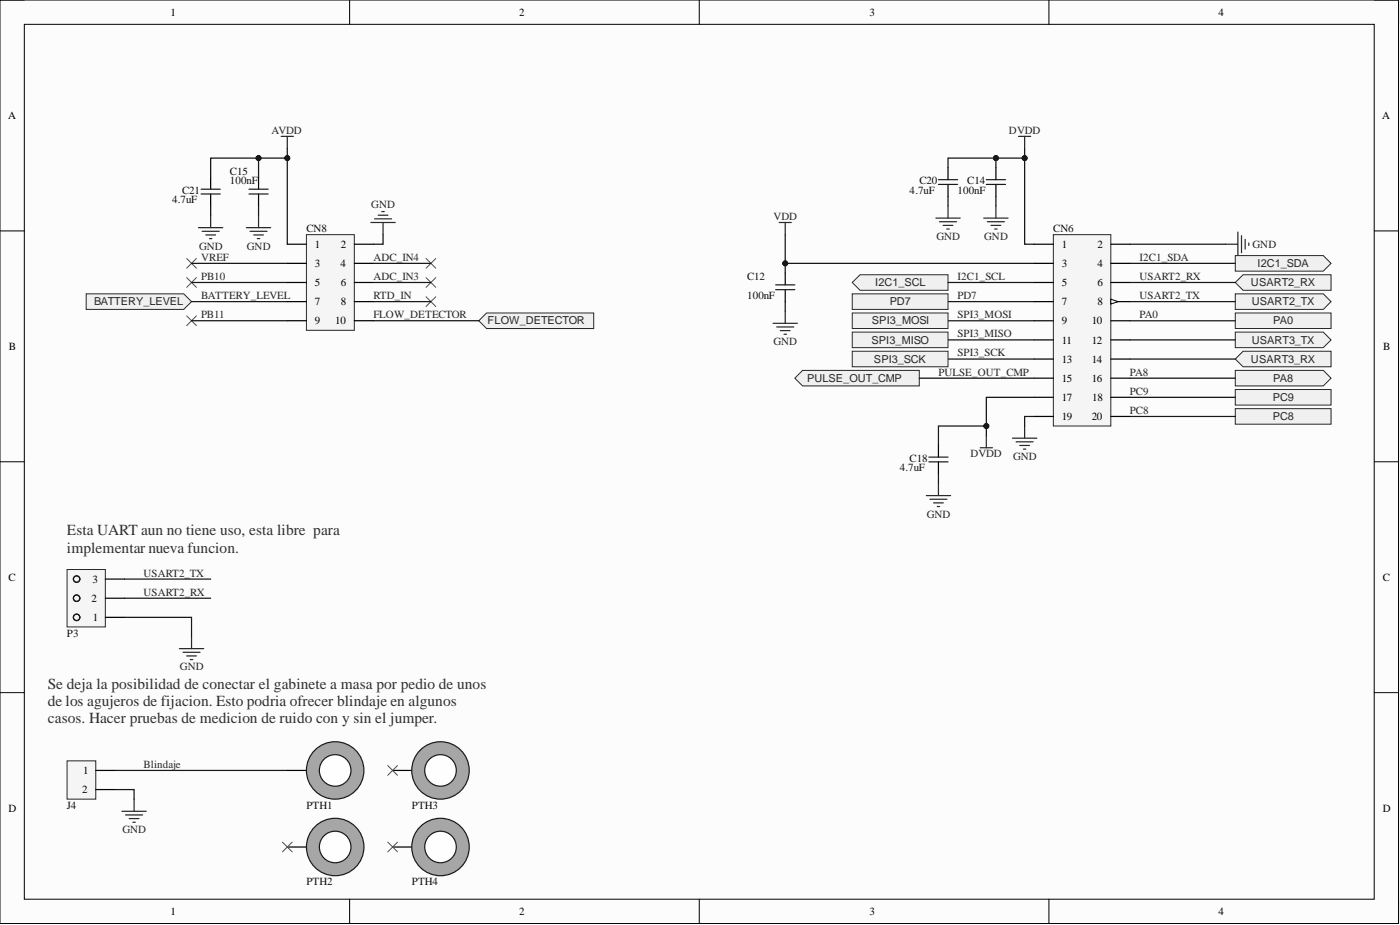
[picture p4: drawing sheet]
<svg xmlns="http://www.w3.org/2000/svg" width="292mm" height="193mm" viewBox="0 0 292 193" stroke-linecap="round" stroke-linejoin="round" font-family="sans-serif">
<path d="M0 0h291.8v192.7h-291.8z" fill-rule="evenodd" fill="#fcfcfc"/>
<path d="M0 0h291.8v192.7h-291.8z" fill="none" stroke="#000" stroke-width=".21"/>
<path d="M5.1 5.1h281.6v182.5h-281.6z" fill-rule="evenodd" fill="#fcfcfc"/>
<g fill="none" stroke="#000" stroke-width=".21">
<path d="M0 0h5.1M5.1 5.1h281.6v182.5h-281.6zM72.9 0v5.1M145.9 0v5.1M218.8 0v5.1M286.7 0h5.1v5.1M0 48.2h5.1M286.7 48.2h5.1M0 96.3h5.1M286.7 96.3h5.1M0 144.5h5.1M286.7 144.5h5.1"/>
<path d="M72.9 187.6v5.1M145.9 187.6v5.1M218.8 187.6v5.1M291.8 187.6v5.1"/>
</g>
<path d="M58.7 28.5h2.5M59.9 28.5v2.5M212.5 28.5h2.6M213.8 28.5v2.5M211.2 91.4h5.1M212 92.2h3.6M212.8 92.9h2M213.5 93.7h.5M213.8 88.9v2.5" fill="none" stroke="#262626" stroke-width=".25"/>
<path d="M257.7 69.3h18.4l1.6 1.6-1.6 1.6h-18.4z" fill-rule="evenodd" fill="#f0f0f0"/>
<path d="M257.7 69.3h18.4l1.6 1.6-1.6 1.6h-18.4z" fill="none" stroke="#262626" stroke-width=".21"/>
<path d="M257.7 74.9l1.7-1.6h18.3v3.2h-18.3z" fill-rule="evenodd" fill="#f0f0f0"/>
<path d="M257.7 74.9l1.7-1.6h18.3v3.2h-18.3z" fill="none" stroke="#262626" stroke-width=".21"/>
<path d="M77.4 46.4h5.1M78.1 45.7h3.6M78.9 44.9h2M79.7 44.1h.5M79.9 46.4v2.6" fill="none" stroke="#262626" stroke-width=".25"/>
<path d="M257.7 58.9l1.7-1.6h18.3v3.3h-18.3z" fill-rule="evenodd" fill="#f0f0f0"/>
<path d="M257.7 58.9l1.7-1.6h18.3v3.3h-18.3z" fill="none" stroke="#262626" stroke-width=".21"/>
<path d="M257.7 61.3h18.4l1.6 1.6-1.6 1.7h-18.4z" fill-rule="evenodd" fill="#f0f0f0"/>
<path d="M257.7 61.3h18.4l1.6 1.6-1.6 1.7h-18.4z" fill="none" stroke="#262626" stroke-width=".21"/>
<path d="M255.7 50.9h2.6M258.3 48.4v5.1M259 49.2v3.5M259.8 49.9v2.1M260.6 50.7v.5M25.4 169.2h5.1M26.2 170h3.6M27 170.8h2M27.7 171.5h.5M28 166.7v2.5" fill="none" stroke="#262626" stroke-width=".25"/>
<path d="M163.8 56.9v2.5M163.8 60.4v2.5" fill="none" stroke="#000" stroke-width=".25"/>
<path d="M161.8 59.4h4M161.8 60.4h4" fill="none" stroke="#1c1c1c" stroke-width=".25"/>
<path d="M167.5 77.3h24.3v3.2h-24.3l-1.7-1.6z" fill-rule="evenodd" fill="#f0f0f0"/>
<path d="M167.5 77.3h24.3v3.2h-24.3l-1.7-1.6z" fill="none" stroke="#262626" stroke-width=".21"/>
<path d="M207.8 35v2.5M207.8 38.5v2.5" fill="none" stroke="#000" stroke-width=".25"/>
<path d="M205.8 38.5h4M205.8 37.5h4" fill="none" stroke="#1c1c1c" stroke-width=".25"/>
<path d="M205.3 45.5h5M206 46.3h3.6M206.8 47h2M207.5 47.8h.5M207.8 43v2.5" fill="none" stroke="#262626" stroke-width=".25"/>
<path d="M63.9 49h10v19.9h-10z" fill-rule="evenodd" fill="#f5f5f5"/>
<path d="M63.9 49h10v19.9h-10z" fill="none" stroke="#262626" stroke-width=".21"/>
<path d="M59.9 50.9h4M59.9 54.9h4M59.9 58.9h4M73.9 50.9h4M73.9 54.9h4M73.9 58.9h4M59.9 66.9h4M59.9 62.9h4M73.9 66.9h4M73.9 62.9h4" fill="none" stroke="#000" stroke-width=".25"/>
<path d="M219.8 49h12v39.9h-12z" fill-rule="evenodd" fill="#f5f5f5"/>
<path d="M219.8 49h12v39.9h-12z" fill="none" stroke="#262626" stroke-width=".21"/>
<path d="M215.8 50.9h4M215.8 54.9h4M215.8 58.9h4M231.8 50.9h4M231.8 54.9h4M231.8 58.9h4M215.8 66.9h4M231.8 62.9h4" fill="none" stroke="#000" stroke-width=".25"/>
<path d="M231.8 62.4l1.5 .5-1.5 .5z" fill="#fbfbfb"/>
<path d="M231.8 62.4l1.5 .5-1.5 .5z" fill="none" stroke="#000" stroke-width=".21"/>
<g fill="none" stroke="#000" stroke-width=".25">
<path d="M53.9 37v2.5M53.9 40.5v2.5M215.8 74.9h4M215.8 70.9h4M215.8 78.9h4M215.8 62.9h4M231.8 66.9h4M231.8 74.9h4M231.8 70.9h4M231.8 78.9h4M215.8 82.9h4M215.8 86.9h4"/>
<path d="M231.8 82.9h4M231.8 86.9h4"/>
</g>
<path d="M51.9 39.5h4M51.9 40.5h4" fill="none" stroke="#1c1c1c" stroke-width=".25"/>
<path d="M161.3 67.5h5.1M162.1 68.2h3.5M162.8 69h2M163.6 69.7h.5M163.8 64.9v2.6" fill="none" stroke="#262626" stroke-width=".25"/>
<path d="M99.9 66.9l1.6-1.6h22.4v3.2h-22.4z" fill-rule="evenodd" fill="#f0f0f0"/>
<path d="M99.9 66.9l1.6-1.6h22.4v3.2h-22.4z" fill="none" stroke="#262626" stroke-width=".21"/>
<path d="M18 61.3h20.3l1.7 1.6-1.7 1.6h-20.3z" fill-rule="evenodd" fill="#f0f0f0"/>
<path d="M18 61.3h20.3l1.7 1.6-1.7 1.6h-20.3z" fill="none" stroke="#262626" stroke-width=".21"/>
<path d="M51.4 47.5h5.1M52.2 48.3h3.5M52.9 49h2.1M53.7 49.8h.5M53.9 45v2.5" fill="none" stroke="#262626" stroke-width=".25"/>
<path d="M38.9 57.9l2.1 2M41 57.9l-2.1 2M88.9 53.9l2 2.1M88.9 57.9l2 2M90.9 53.9l-2 2.1M90.9 57.9l-2 2M38.9 65.9l2.1 2M41 65.9l-2.1 2" fill="none" stroke="#4c4c4c" stroke-width=".21"/>
<path d="M257.7 77.3h18.4l1.6 1.6-1.6 1.6h-18.4z" fill-rule="evenodd" fill="#f0f0f0"/>
<path d="M257.7 77.3h18.4l1.6 1.6-1.6 1.6h-18.4z" fill="none" stroke="#262626" stroke-width=".21"/>
<path d="M14 158.7h6v8h-6z" fill-rule="evenodd" fill="#f5f5f5"/>
<path d="M14 158.7h6v8h-6z" fill="none" stroke="#262626" stroke-width=".21"/>
<path d="M44 37v2.5M197.8 35v2.5M197.8 38.5v2.5M44 40.5v2.5M20 160.7h4M20 164.7h4M59.9 160.7h4" fill="none" stroke="#000" stroke-width=".25"/>
<path d="M42 39.5h4M195.8 38.5h4M195.8 37.5h4M42 40.5h4" fill="none" stroke="#1c1c1c" stroke-width=".25"/>
<path d="M41.4 47.5h5.1M42.2 48.3h3.5M42.9 49h2.1M43.7 49.8h.5M44 45v2.5M195.3 45.5h5M196 46.3h3.6M196.8 47h2M197.5 47.8h.6M197.8 43v2.5" fill="none" stroke="#262626" stroke-width=".25"/>
<circle cx="69.9" cy="160.7" r="6" fill="#a6a6a6"/>
<circle cx="69.9" cy="160.7" r="6" fill="none" stroke="#1c1c1c" stroke-width=".25"/>
<circle cx="69.9" cy="160.7" r="3.3" fill="#fefefe"/>
<circle cx="69.9" cy="160.7" r="3.3" fill="none" stroke="#1c1c1c" stroke-width=".25"/>
<path d="M59.9 176.7h4" fill="none" stroke="#000" stroke-width=".25"/>
<circle cx="69.9" cy="176.7" r="6" fill="#a6a6a6"/>
<circle cx="69.9" cy="176.7" r="6" fill="none" stroke="#1c1c1c" stroke-width=".25"/>
<circle cx="69.9" cy="176.7" r="3.3" fill="#fefefe"/>
<circle cx="69.9" cy="176.7" r="3.3" fill="none" stroke="#1c1c1c" stroke-width=".25"/>
<path d="M81.9 160.7h4" fill="none" stroke="#000" stroke-width=".25"/>
<circle cx="91.9" cy="160.7" r="6" fill="#a6a6a6"/>
<circle cx="91.9" cy="160.7" r="6" fill="none" stroke="#1c1c1c" stroke-width=".25"/>
<circle cx="91.9" cy="160.7" r="3.3" fill="#fefefe"/>
<circle cx="91.9" cy="160.7" r="3.3" fill="none" stroke="#1c1c1c" stroke-width=".25"/>
<path d="M81.9 176.7h4" fill="none" stroke="#000" stroke-width=".25"/>
<circle cx="91.9" cy="176.7" r="6" fill="#a6a6a6"/>
<circle cx="91.9" cy="176.7" r="6" fill="none" stroke="#1c1c1c" stroke-width=".25"/>
<circle cx="91.9" cy="176.7" r="3.3" fill="#fefefe"/>
<g fill="none" stroke="#1c1c1c" stroke-width=".25">
<path d="M193.8 96.4h4M193.8 95.4h4"/>
<circle cx="91.9" cy="176.7" r="3.3"/>
</g>
<path d="M162.6 46.4h2.5M163.8 46.4v2.6M204.5 93.4h2.6M205.8 90.9v2.5M193.3 103.4h5M194 104.1h3.6M194.8 104.9h2M195.5 105.7h.6M195.8 100.9v2.5" fill="none" stroke="#262626" stroke-width=".25"/>
<path d="M195.8 92.9v2.5M195.8 96.4v2.5" fill="none" stroke="#000" stroke-width=".25"/>
<path d="M257.7 53.3h18.4l1.6 1.6-1.6 1.7h-18.4z" fill-rule="evenodd" fill="#f0f0f0"/>
<path d="M257.7 53.3h18.4l1.6 1.6-1.6 1.7h-18.4z" fill="none" stroke="#262626" stroke-width=".21"/>
<path d="M177.8 58.9l1.6-1.6h18.4v3.3h-18.4z" fill-rule="evenodd" fill="#f0f0f0"/>
<path d="M177.8 58.9l1.6-1.6h18.4v3.3h-18.4z" fill="none" stroke="#262626" stroke-width=".21"/>
<path d="M38.9 53.9l2.1 2.1M41 53.9l-2.1 2.1M88.9 61.9l2 2M90.9 61.9l-2 2M80.9 159.7l2 2M82.9 159.7l-2 2M58.9 175.7l2.1 2M61 175.7l-2.1 2M80.9 175.7l2 2M82.9 175.7l-2 2" fill="none" stroke="#4c4c4c" stroke-width=".21"/>
<path d="M37.4 135.3h5.1M38.2 136.1h3.5M38.9 136.8h2.1M39.7 137.6h.5M40 132.8v2.5" fill="none" stroke="#262626" stroke-width=".25"/>
<path d="M14 118.8h8v12h-8z" fill-rule="evenodd" fill="#f5f5f5"/>
<path d="M14 118.8h8v12h-8z" fill="none" stroke="#262626" stroke-width=".21"/>
<g fill="none" stroke="#1c1c1c" stroke-width=".25">
<circle cx="16" cy="120.8" r=".67"/>
<circle cx="16" cy="128.8" r=".67"/>
<circle cx="16" cy="124.8" r=".67"/>
</g>
<path d="M22 128.8h4M22 124.8h4M22 120.8h4" fill="none" stroke="#000" stroke-width=".25"/>
<path d="M257.7 81.3h20v3.2h-20z" fill-rule="evenodd" fill="#f0f0f0"/>
<path d="M257.7 81.3h20v3.2h-20z" fill="none" stroke="#262626" stroke-width=".21"/>
<path d="M257.7 85.3h20v3.2h-20z" fill-rule="evenodd" fill="#f0f0f0"/>
<path d="M257.7 85.3h20v3.2h-20z" fill="none" stroke="#262626" stroke-width=".21"/>
<path d="M257.7 65.3h20v3.2h-20z" fill-rule="evenodd" fill="#f0f0f0"/>
<path d="M257.7 65.3h20v3.2h-20z" fill="none" stroke="#262626" stroke-width=".21"/>
<path d="M59.9 33h-6v4M40 58.9h19.9M207.8 41v2M40 66.9h19.9M40 62.9h19.9" fill="none" stroke="#0e0e0e" stroke-width=".25"/>
<circle cx="53.9" cy="33" r=".51" fill="#0e0e0e"/>
<circle cx="53.9" cy="33" r=".51" fill="none" stroke="#0e0e0e" stroke-width=".21"/>
<circle cx="59.9" cy="33" r=".51" fill="#0e0e0e"/>
<circle cx="59.9" cy="33" r=".51" fill="none" stroke="#0e0e0e" stroke-width=".21"/>
<path d="M77.9 58.9h12M77.9 54.9h12M79.9 49v1.9h-2M163.8 54.9h52M77.9 66.9h22M77.9 62.9h12" fill="none" stroke="#0e0e0e" stroke-width=".25"/>
<circle cx="163.8" cy="54.9" r=".51" fill="#0e0e0e"/>
<circle cx="163.8" cy="54.9" r=".51" fill="none" stroke="#0e0e0e" stroke-width=".21"/>
<path d="M207.8 33h-10v2M191.8 78.9h24M197.8 74.9h18M197.8 70.9h18M197.8 66.9h18M197.8 62.9h18" fill="none" stroke="#0e0e0e" stroke-width=".25"/>
<circle cx="207.8" cy="33" r=".51" fill="#0e0e0e"/>
<circle cx="207.8" cy="33" r=".51" fill="none" stroke="#0e0e0e" stroke-width=".21"/>
<path d="M213.8 33h-6v2" fill="none" stroke="#0e0e0e" stroke-width=".25"/>
<circle cx="207.8" cy="33" r=".51" fill="#0e0e0e"/>
<circle cx="207.8" cy="33" r=".51" fill="none" stroke="#0e0e0e" stroke-width=".21"/>
<circle cx="213.8" cy="33" r=".51" fill="#0e0e0e"/>
<circle cx="213.8" cy="33" r=".51" fill="none" stroke="#0e0e0e" stroke-width=".21"/>
<path d="M59.9 31v19.9M53.9 43v2M235.8 58.9h21.9M235.8 54.9h21.9M235.8 50.9h19.9M235.8 78.9h21.9M235.8 74.9h21.9M235.8 70.9h21.9M235.8 62.9h21.9M215.8 86.9h-2v2" fill="none" stroke="#0e0e0e" stroke-width=".25"/>
<circle cx="59.9" cy="33" r=".51" fill="#0e0e0e"/>
<circle cx="59.9" cy="33" r=".51" fill="none" stroke="#0e0e0e" stroke-width=".21"/>
<path d="M53.9 33h-9.9v4M197.8 41v2M163.8 62.9v2" fill="none" stroke="#0e0e0e" stroke-width=".25"/>
<circle cx="53.9" cy="33" r=".51" fill="#0e0e0e"/>
<circle cx="53.9" cy="33" r=".51" fill="none" stroke="#0e0e0e" stroke-width=".21"/>
<path d="M44 43v2M195.8 98.9v2M205.8 88.9h-10v4" fill="none" stroke="#0e0e0e" stroke-width=".25"/>
<circle cx="205.8" cy="88.9" r=".51" fill="#0e0e0e"/>
<circle cx="205.8" cy="88.9" r=".51" fill="none" stroke="#0e0e0e" stroke-width=".21"/>
<path d="M40 54.9h19.9M197.8 58.9h18M215.8 82.9h-10v8M26 128.8h14v4M26 120.8h18M26 124.8h18M24 164.7h4v2M24 160.7h35.9" fill="none" stroke="#0e0e0e" stroke-width=".25"/>
<circle cx="205.8" cy="88.9" r=".51" fill="#0e0e0e"/>
<circle cx="205.8" cy="88.9" r=".51" fill="none" stroke="#0e0e0e" stroke-width=".21"/>
<path d="M213.8 31v19.9h2" fill="none" stroke="#0e0e0e" stroke-width=".25"/>
<circle cx="213.8" cy="33" r=".51" fill="#0e0e0e"/>
<circle cx="213.8" cy="33" r=".51" fill="none" stroke="#0e0e0e" stroke-width=".21"/>
<path d="M163.8 49v7.9" fill="none" stroke="#0e0e0e" stroke-width=".25"/>
<circle cx="163.8" cy="54.9" r=".51" fill="#0e0e0e"/>
<circle cx="163.8" cy="54.9" r=".51" fill="none" stroke="#0e0e0e" stroke-width=".21"/>
<path d="M235.8 66.9h21.9M235.8 82.9h21.9M235.8 86.9h21.9" fill="none" stroke="#0e0e0e" stroke-width=".25"/>
<path d="M177.8 69.3h20v3.2h-20z" fill-rule="evenodd" fill="#f0f0f0"/>
<path d="M177.8 69.3h20v3.2h-20z" fill="none" stroke="#262626" stroke-width=".21"/>
<path d="M177.8 65.3h20v3.2h-20z" fill-rule="evenodd" fill="#f0f0f0"/>
<path d="M177.8 65.3h20v3.2h-20z" fill="none" stroke="#262626" stroke-width=".21"/>
<path d="M177.8 61.3h20v3.3h-20z" fill-rule="evenodd" fill="#f0f0f0"/>
<path d="M177.8 61.3h20v3.3h-20z" fill="none" stroke="#262626" stroke-width=".21"/>
<path d="M177.8 73.3h20v3.2h-20z" fill-rule="evenodd" fill="#f0f0f0"/>
<path d="M177.8 73.3h20v3.2h-20z" fill="none" stroke="#262626" stroke-width=".21"/>
<g font-size="3.2" fill="#2e2e2e">
<text x="14" y="111.7">Esta UART aun no tiene uso, esta libre para</text>
<text x="14" y="115.3">implementar nueva funcion.</text>
<text x="10" y="143.7">Se deja la posibilidad de conectar el gabinete a masa por pedio de unos</text>
<text x="10" y="147.2">de los agujeros de fijacion. Esto podria ofrecer blindaje en algunos</text>
<text x="10" y="150.7">casos. Hacer pruebas de medicion de ruido con y sin el jumper.</text>
</g>
<g font-size="2.3">
<text x="35.6" y="3.3">1</text>
<text x="108.3" y="3.3">2</text>
<text x="181.4" y="3.3">3</text>
<text x="254.2" y="3.3">4</text>
<text x="1.7" y="24.8">A</text>
<text x="288.4" y="24.8">A</text>
<text x="65.7" y="51.7">1</text>
<text x="71.1" y="51.7">2</text>
<text x="221.5" y="51.7">1</text>
<text x="229" y="51.7">2</text>
<text x="65.7" y="55.7">3</text>
<text x="65.7" y="59.7">5</text>
<text x="71" y="55.7">4</text>
<text x="71.1" y="59.7">6</text>
<text x="221.5" y="55.7">3</text>
<text x="221.5" y="59.7">5</text>
<text x="229" y="55.7">4</text>
<text x="229" y="59.7">6</text>
<text x="65.7" y="63.7">7</text>
<text x="71.1" y="63.7">8</text>
<text x="221.5" y="63.7">7</text>
<text x="229" y="63.7">8</text>
<text x="65.7" y="67.7">9</text>
<text x="69.9" y="67.7">10</text>
<text x="221.5" y="67.7">9</text>
<text x="221.5" y="71.7">11</text>
<text x="227.8" y="67.7">10</text>
<text x="227.8" y="71.7">12</text>
<text x="1.9" y="73">B</text>
<text x="221.5" y="75.6">13</text>
<text x="227.8" y="75.6">14</text>
<text x="288.6" y="73">B</text>
<text x="221.5" y="79.7">15</text>
<text x="221.5" y="83.7">17</text>
<text x="227.8" y="79.7">16</text>
<text x="227.9" y="83.7">18</text>
<text x="221.5" y="87.6">19</text>
<text x="227.8" y="87.6">20</text>
<text x="1.8" y="121.2">C</text>
<text x="19.1" y="125.6">2</text>
<text x="19.3" y="121.6">3</text>
<text x="288.5" y="121.2">C</text>
<text x="19.4" y="129.5">1</text>
<text x="17.3" y="161.5">1</text>
<text x="17.2" y="165.5">2</text>
<text x="1.8" y="169.3">D</text>
<text x="288.5" y="169.3">D</text>
<text x="35.6" y="190.9">1</text>
<text x="108.3" y="190.9">2</text>
<text x="181.4" y="190.9">3</text>
<text x="254.2" y="190.9">4</text>
</g>
<g font-size="2.3" fill="#262626">
<text x="56.7" y="28">AVDD</text>
<text x="210.5" y="28">DVDD</text>
<text x="77.5" y="43.4">GND</text>
<text x="161.4" y="45.9">VDD</text>
<text x="41.5" y="52.1">GND</text>
<text x="51.5" y="52.1">GND</text>
<text x="195.4" y="50">GND</text>
<text x="205.4" y="50">GND</text>
<text x="261.3" y="51.7">GND</text>
<text x="42" y="58.4">PB10</text>
<text x="42" y="54.4">VREF</text>
<text x="77.9" y="54.4">ADC_IN4</text>
<text x="77.9" y="58.4">ADC_IN3</text>
<text x="182.6" y="59.7">I2C1_SCL</text>
<text x="199.8" y="58.4">I2C1_SCL</text>
<text x="237.8" y="58.4">USART2_RX</text>
<text x="237.8" y="54.4">I2C1_SDA</text>
<text x="261" y="59.7">USART2_RX</text>
<text x="262.4" y="55.7">I2C1_SDA</text>
<text x="19.6" y="63.7">BATTERY_LEVEL</text>
<text x="42" y="62.5">BATTERY_LEVEL</text>
<text x="77.9" y="62.5">RTD_IN</text>
<text x="185.6" y="63.7">PD7</text>
<text x="199.8" y="62.5">PD7</text>
<text x="237.8" y="62.5">USART2_TX</text>
<text x="261.2" y="63.7">USART2_TX</text>
<text x="42" y="66.4">PB11</text>
<text x="77.9" y="66.4">FLOW_DETECTOR</text>
<text x="101.7" y="67.7">FLOW_DETECTOR</text>
<text x="161.4" y="72">GND</text>
<text x="181.8" y="71.7">SPI3_MISO</text>
<text x="181.9" y="67.7">SPI3_MOSI</text>
<text x="199.8" y="66.4">SPI3_MOSI</text>
<text x="199.8" y="70.4">SPI3_MISO</text>
<text x="237.8" y="66.4">PA0</text>
<text x="261.2" y="71.7">USART3_TX</text>
<text x="265.7" y="67.7">PA0</text>
<text x="182.4" y="75.7">SPI3_SCK</text>
<text x="199.8" y="74.4">SPI3_SCK</text>
<text x="261" y="75.7">USART3_RX</text>
<text x="168.4" y="79.7">PULSE_OUT_CMP</text>
<text x="195.8" y="78.4">PULSE_OUT_CMP</text>
<text x="235.7" y="82.4">PC9</text>
<text x="235.7" y="78.4">PA8</text>
<text x="265.6" y="83.7">PC9</text>
<text x="265.7" y="79.7">PA8</text>
<text x="235.7" y="86.4">PC8</text>
<text x="265.6" y="87.6">PC8</text>
<text x="202.5" y="95.4">DVDD</text>
<text x="211.4" y="96">GND</text>
<text x="193.3" y="108">GND</text>
<text x="29.9" y="120.3">USART2_TX</text>
<text x="29.9" y="124.3">USART2_RX</text>
<text x="37.6" y="139.8">GND</text>
<text x="29.9" y="160.2">Blindaje</text>
<text x="25.5" y="173.8">GND</text>
</g>
<g font-size="2.3" fill="#0e0e0e">
<text x="38" y="40.5">C21</text>
<text x="48" y="36.5">C15</text>
<text x="48" y="38.5">100nF</text>
<text x="189.8" y="40.5">4.7uF</text>
<text x="191.8" y="38.5">C20</text>
<text x="199.8" y="40.5">100nF</text>
<text x="201.8" y="38.5">C14</text>
<text x="35.9" y="42.4">4.7uF</text>
<text x="63.9" y="48.4">CN8</text>
<text x="219.7" y="48.4">CN6</text>
<text x="155.9" y="58.4">C12</text>
<text x="155.9" y="62.5">100nF</text>
<text x="187.8" y="98.4">4.7uF</text>
<text x="189.8" y="96.3">C18</text>
<text x="14" y="132.8">P3</text>
<text x="14" y="168.7">J4</text>
<text x="63.9" y="168.7">PTH1</text>
<text x="85.9" y="168.7">PTH3</text>
<text x="63.9" y="184.7">PTH2</text>
<text x="85.9" y="184.7">PTH4</text>
</g>
</svg>
